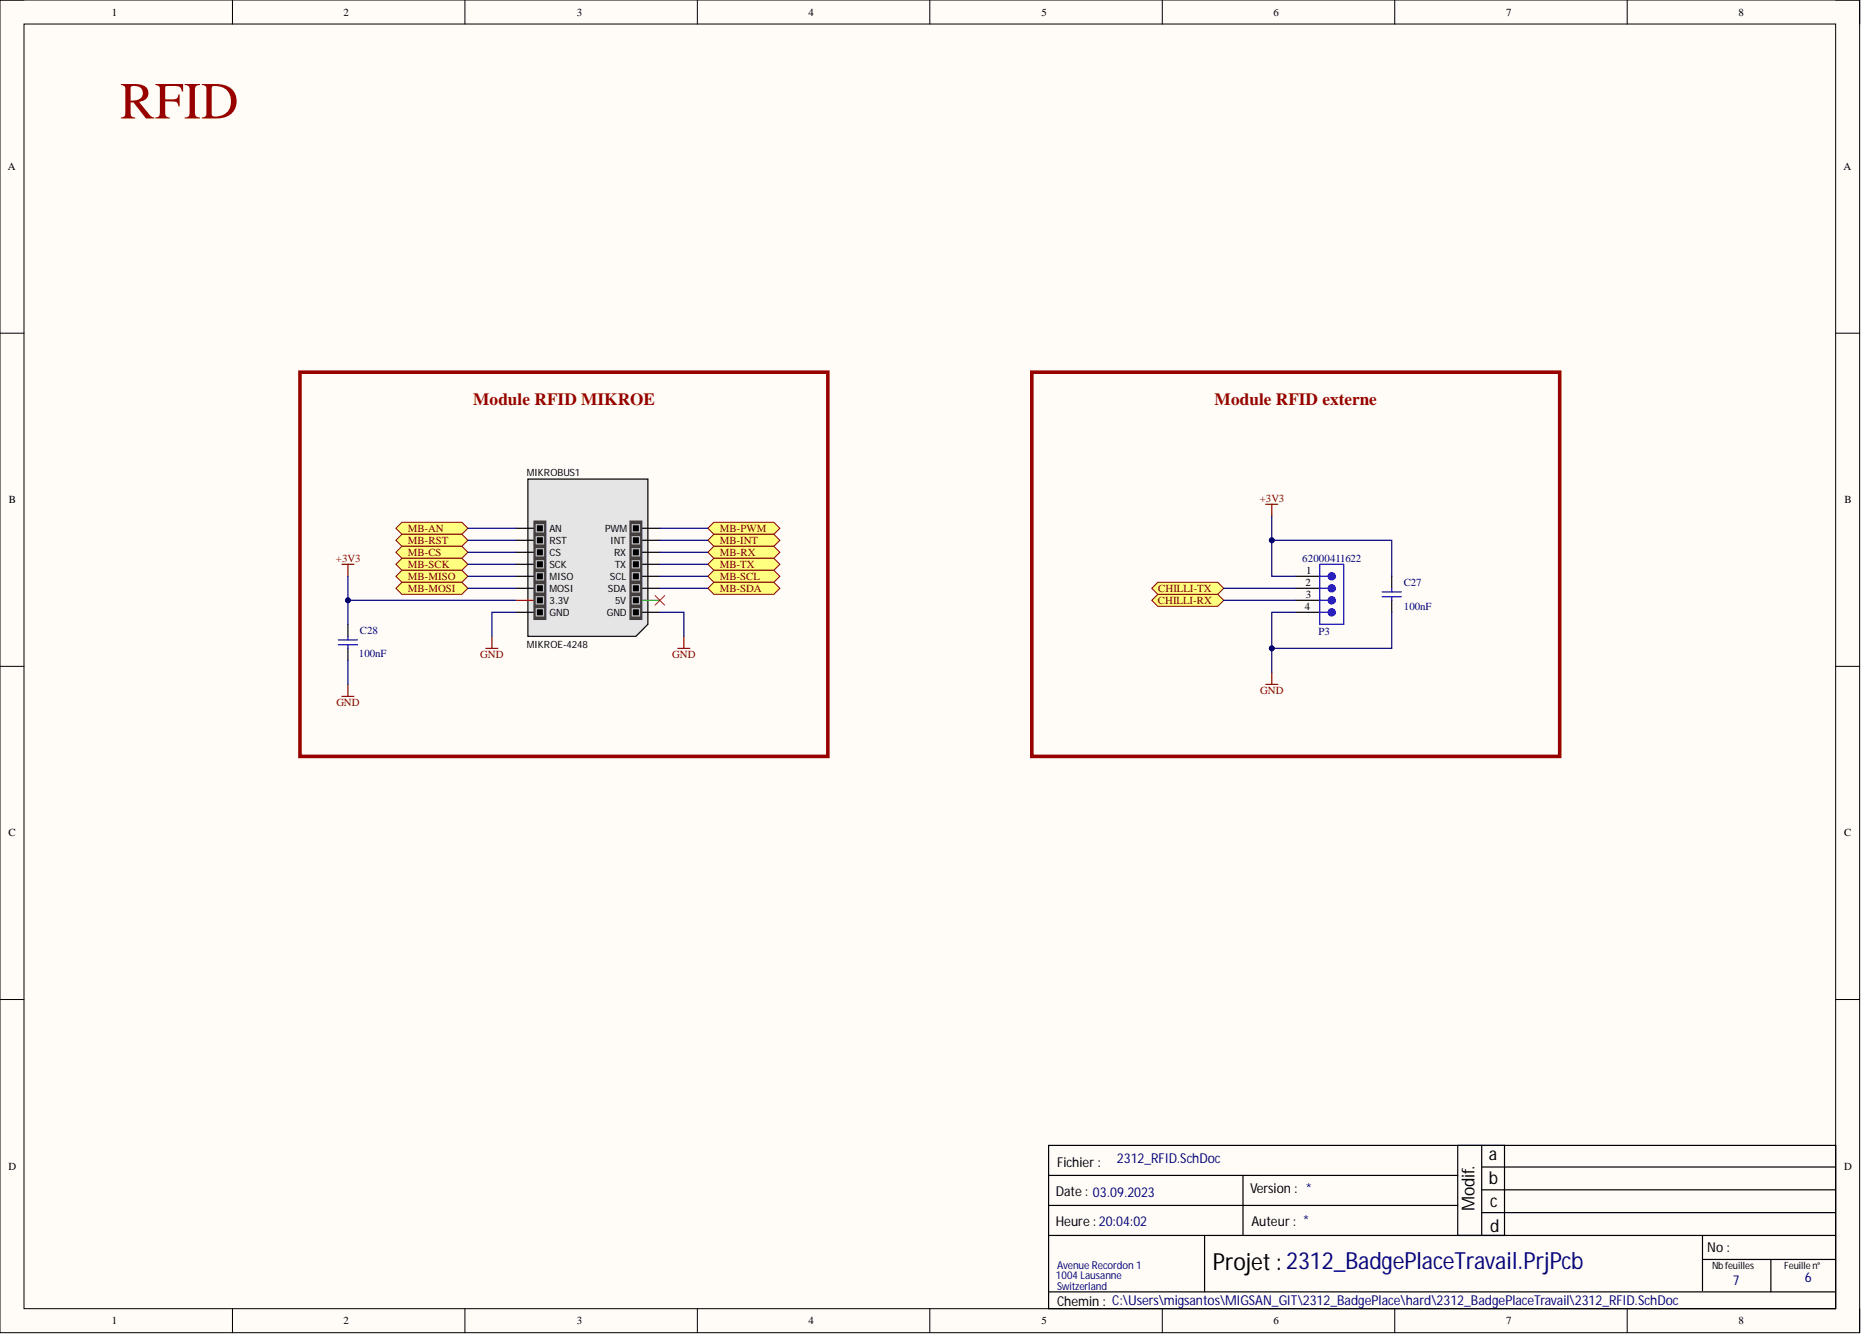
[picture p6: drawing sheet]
<svg xmlns="http://www.w3.org/2000/svg" width="393mm" height="282mm" viewBox="0 0 393 282" stroke-linecap="round" stroke-linejoin="round" font-family="sans-serif">
<path d="M0 0h393.1v281.6h-393.1z" fill-rule="evenodd" fill="#fffcf8"/>
<path d="M0 0h393.1v281.6h-393.1z" fill="none" stroke="#000" stroke-width=".21"/>
<path d="M5.1 5.1h382.9v271.4h-382.9z" fill-rule="evenodd" fill="#fffcf8"/>
<g fill="none" stroke="#000" stroke-width=".21">
<path d="M0 0h5.1M5.1 5.1h382.9v271.4h-382.9zM49.1 0v5.1M98.3 0v5.1M147.4 0v5.1M196.5 0v5.1M245.7 0v5.1M294.8 0v5.1M343.9 0v5.1M388 0h5.1v5.1M0 70.4h5.1M388 70.4h5.1"/>
<path d="M0 140.8h5.1M388 140.8h5.1M0 211.2h5.1M388 211.2h5.1M49.1 276.5v5.1M98.3 276.5v5.1M147.4 276.5v5.1M196.5 276.5v5.1M245.7 276.5v5.1M294.8 276.5v5.1M343.9 276.5v5.1M393.1 276.5v5.1"/>
</g>
<g fill="none" stroke="#000" stroke-width=".25">
<path d="M221.6 242h166.4v34.5h-166.4zM221.6 248.4h86.5M221.6 254.7h86.5M262.7 248.4v12.6M308.1 242v19M313.2 242v19M313.2 246.6h74.8M313.2 251.4h74.8M313.2 256.2h74.8M318 242v19M221.6 273h166.4M221.6 261h166.4"/>
<path d="M254.6 261v12M359.8 261v11.7M359.8 266.1h28.2M374.3 266.1v6.9"/>
</g>
<path d="M111.6 101.2h25.3v30.7l-2.5 2.6h-22.8z" fill-rule="evenodd" fill="#e5e5e5"/>
<g fill="none" stroke="#000" stroke-width=".25">
<path d="M109 111.6h3.8M109 114.2h3.8M109 116.7h3.8M109 119.2h3.8M111.6 101.2h25.3v30.7l-2.5 2.6h-22.8zM135.7 111.6h3.8M135.7 114.2h3.8M135.7 116.7h3.8M135.7 119.2h3.8M109 121.8h3.8M109 124.3h3.8M109 129.4h3.8"/>
<path d="M135.7 121.8h3.8M135.7 124.3h3.8M135.7 129.4h3.8"/>
</g>
<path d="M109 126.8h3.8" fill="none" stroke="#f00" stroke-width=".25"/>
<path d="M135.7 126.8h3.8" fill="none" stroke="#00bf00" stroke-width=".25"/>
<path d="M112.8 110.1h2.6v20.8h-2.6z" fill-rule="evenodd" fill="#443c3e"/>
<path d="M112.8 110.1h2.6v20.8h-2.6z" fill="none" stroke="#443c3e" stroke-width=".21"/>
<g fill="#000">
<path d="M113.4 110.9h1.5v1.5h-1.5z" fill-rule="evenodd"/>
<path d="M113.4 113.4h1.5v1.5h-1.5z" fill-rule="evenodd"/>
<path d="M113.4 115.9h1.5v1.6h-1.5z" fill-rule="evenodd"/>
<path d="M113.4 118.5h1.5v1.5h-1.5z" fill-rule="evenodd"/>
<path d="M113.4 121h1.5v1.5h-1.5z" fill-rule="evenodd"/>
<path d="M113.4 123.5h1.5v1.6h-1.5z" fill-rule="evenodd"/>
<path d="M113.4 126.1h1.5v1.5h-1.5z" fill-rule="evenodd"/>
<path d="M113.4 128.6h1.5v1.5h-1.5z" fill-rule="evenodd"/>
</g>
<path d="M113.4 110.9h1.5v1.5h-1.5zM113.4 113.4h1.5v1.5h-1.5zM113.4 115.9h1.5v1.6h-1.5zM113.4 118.5h1.5v1.5h-1.5zM113.4 121h1.5v1.5h-1.5zM113.4 123.5h1.5v1.6h-1.5zM113.4 126.1h1.5v1.5h-1.5zM113.4 128.6h1.5v1.5h-1.5z" fill="none" stroke="#c0c0c0" stroke-width=".25"/>
<path d="M133.1 110.1h2.6v20.8h-2.6z" fill-rule="evenodd" fill="#443c3e"/>
<path d="M133.1 110.1h2.6v20.8h-2.6z" fill="none" stroke="#443c3e" stroke-width=".21"/>
<g fill="#000">
<path d="M133.6 110.9h1.6v1.5h-1.6z" fill-rule="evenodd"/>
<path d="M133.6 113.4h1.6v1.5h-1.6z" fill-rule="evenodd"/>
<path d="M133.6 115.9h1.6v1.6h-1.6z" fill-rule="evenodd"/>
<path d="M133.6 118.5h1.6v1.5h-1.6z" fill-rule="evenodd"/>
<path d="M133.6 121h1.6v1.5h-1.6z" fill-rule="evenodd"/>
<path d="M133.6 123.5h1.6v1.6h-1.6z" fill-rule="evenodd"/>
<path d="M133.6 126.1h1.6v1.5h-1.6z" fill-rule="evenodd"/>
<path d="M133.6 128.6h1.6v1.5h-1.6z" fill-rule="evenodd"/>
</g>
<path d="M133.6 110.9h1.6v1.5h-1.6zM133.6 113.4h1.6v1.5h-1.6zM133.6 115.9h1.6v1.6h-1.6zM133.6 118.5h1.6v1.5h-1.6zM133.6 121h1.6v1.5h-1.6zM133.6 123.5h1.6v1.6h-1.6zM133.6 126.1h1.6v1.5h-1.6zM133.6 128.6h1.6v1.5h-1.6z" fill="none" stroke="#c0c0c0" stroke-width=".25"/>
<path d="M138.5 125.8l2 2.1M140.5 125.8l-2 2.1" fill="none" stroke="#f00" stroke-width=".21"/>
<path d="M102.7 137h2.5M104 134.5v2.5M143.3 137h2.5M144.5 134.5v2.5" fill="none" stroke="#800000" stroke-width=".25"/>
<path d="M85 110.4h12.6l1.3 1.2-1.3 1.3h-12.6l-1.3-1.3z" fill-rule="evenodd" fill="#ffff80"/>
<path d="M85 110.4h12.6l1.3 1.2-1.3 1.3h-12.6l-1.3-1.3z" fill="none" stroke="#800000" stroke-width=".21"/>
<path d="M85 112.9h12.6l1.3 1.3-1.3 1.2h-12.6l-1.3-1.2z" fill-rule="evenodd" fill="#ffff80"/>
<path d="M85 112.9h12.6l1.3 1.3-1.3 1.2h-12.6l-1.3-1.2z" fill="none" stroke="#800000" stroke-width=".21"/>
<path d="M85 115.4h12.6l1.3 1.3-1.3 1.3h-12.6l-1.3-1.3z" fill-rule="evenodd" fill="#ffff80"/>
<path d="M85 115.4h12.6l1.3 1.3-1.3 1.3h-12.6l-1.3-1.3z" fill="none" stroke="#800000" stroke-width=".21"/>
<path d="M85 118h12.6l1.3 1.2-1.3 1.3h-12.6l-1.3-1.3z" fill-rule="evenodd" fill="#ffff80"/>
<path d="M85 118h12.6l1.3 1.2-1.3 1.3h-12.6l-1.3-1.3z" fill="none" stroke="#800000" stroke-width=".21"/>
<path d="M85 120.5h12.6l1.3 1.3-1.3 1.2h-12.6l-1.3-1.2z" fill-rule="evenodd" fill="#ffff80"/>
<path d="M85 120.5h12.6l1.3 1.3-1.3 1.2h-12.6l-1.3-1.2z" fill="none" stroke="#800000" stroke-width=".21"/>
<path d="M85 123h12.6l1.3 1.3-1.3 1.3h-12.6l-1.3-1.3z" fill-rule="evenodd" fill="#ffff80"/>
<path d="M85 123h12.6l1.3 1.3-1.3 1.3h-12.6l-1.3-1.3z" fill="none" stroke="#800000" stroke-width=".21"/>
<path d="M150.9 110.4h12.7l1.2 1.2-1.2 1.3h-12.7l-1.3-1.3z" fill-rule="evenodd" fill="#ffff80"/>
<path d="M150.9 110.4h12.7l1.2 1.2-1.2 1.3h-12.7l-1.3-1.3z" fill="none" stroke="#800000" stroke-width=".21"/>
<path d="M150.9 112.9h12.7l1.2 1.3-1.2 1.2h-12.7l-1.3-1.2z" fill-rule="evenodd" fill="#ffff80"/>
<path d="M150.9 112.9h12.7l1.2 1.3-1.2 1.2h-12.7l-1.3-1.2z" fill="none" stroke="#800000" stroke-width=".21"/>
<path d="M150.9 115.4h12.7l1.2 1.3-1.2 1.3h-12.7l-1.3-1.3z" fill-rule="evenodd" fill="#ffff80"/>
<path d="M150.9 115.4h12.7l1.2 1.3-1.2 1.3h-12.7l-1.3-1.3z" fill="none" stroke="#800000" stroke-width=".21"/>
<path d="M150.9 118h12.7l1.2 1.2-1.2 1.3h-12.7l-1.3-1.3z" fill-rule="evenodd" fill="#ffff80"/>
<path d="M150.9 118h12.7l1.2 1.2-1.2 1.3h-12.7l-1.3-1.3z" fill="none" stroke="#800000" stroke-width=".21"/>
<path d="M150.9 120.5h12.7l1.2 1.3-1.2 1.2h-12.7l-1.3-1.2z" fill-rule="evenodd" fill="#ffff80"/>
<path d="M150.9 120.5h12.7l1.2 1.3-1.2 1.2h-12.7l-1.3-1.2z" fill="none" stroke="#800000" stroke-width=".21"/>
<path d="M150.9 123h12.7l1.2 1.3-1.2 1.3h-12.7l-1.3-1.3z" fill-rule="evenodd" fill="#ffff80"/>
<path d="M150.9 123h12.7l1.2 1.3-1.2 1.3h-12.7l-1.3-1.3z" fill="none" stroke="#800000" stroke-width=".21"/>
<path d="M273.9 124.3h5M273.9 121.8h5" fill="none" stroke="#000" stroke-width=".25"/>
<path d="M278.9 124.3h1.8" fill="none" stroke="#00f" stroke-width=".25"/>
<circle cx="281.5" cy="124.3" r=".76" fill="#00f"/>
<g fill="none" stroke="#00f" stroke-width=".25">
<path d="M278.9 121.8h1.8M278.9 126.8h1.8"/>
<circle cx="281.5" cy="124.3" r=".76"/>
</g>
<path d="M273.9 126.8h5" fill="none" stroke="#000" stroke-width=".25"/>
<circle cx="281.5" cy="126.8" r=".76" fill="#00f"/>
<g fill="none" stroke="#00f" stroke-width=".25">
<path d="M278.9 129.4h1.8"/>
<circle cx="281.5" cy="126.8" r=".76"/>
</g>
<path d="M273.9 129.4h5" fill="none" stroke="#000" stroke-width=".25"/>
<circle cx="281.5" cy="129.4" r=".76" fill="#00f"/>
<g fill="none" stroke="#00f" stroke-width=".25">
<path d="M278.9 119.2h5.1v12.7h-5.1z"/>
<circle cx="281.5" cy="129.4" r=".76"/>
</g>
<circle cx="281.5" cy="121.8" r=".76" fill="#00f"/>
<circle cx="281.5" cy="121.8" r=".76" fill="none" stroke="#00f" stroke-width=".25"/>
<path d="M267.5 106.6h2.6M268.8 106.6v2.5M267.5 144.6h2.6M268.8 142.1v2.5" fill="none" stroke="#800000" stroke-width=".25"/>
<path d="M244.7 125.6h12.7l1.3 1.2-1.3 1.3h-12.7l-1.3-1.3z" fill-rule="evenodd" fill="#ffff80"/>
<path d="M244.7 125.6h12.7l1.3 1.2-1.3 1.3h-12.7l-1.3-1.3z" fill="none" stroke="#800000" stroke-width=".21"/>
<path d="M244.7 123h12.7l1.3 1.3-1.3 1.3h-12.7l-1.3-1.3z" fill-rule="evenodd" fill="#ffff80"/>
<path d="M244.7 123h12.7l1.3 1.3-1.3 1.3h-12.7l-1.3-1.3z" fill="none" stroke="#800000" stroke-width=".21"/>
<path d="M73.5 131.9v2.6M73.5 137v2.5M294.2 121.8v2.5M294.2 126.8v2.6" fill="none" stroke="#000" stroke-width=".25"/>
<path d="M71.5 135.2h4.1M71.5 136.2h4.1M73.5 134.5v.7M73.5 136.2v.8M292.1 125.1h4.1M292.1 126.1h4.1M294.2 124.3v.8M294.2 126.1v.7" fill="none" stroke="#00f" stroke-width=".25"/>
<path d="M72.3 119.2h2.5M73.5 119.2v2.6M72.3 147.1h2.5M73.5 144.6v2.5" fill="none" stroke="#800000" stroke-width=".25"/>
<path d="M63.4 78.6h111.6v81.2h-111.6zM218.1 78.6h111.6v81.2h-111.6z" fill="none" stroke="#980000" stroke-width=".76"/>
<g fill="none" stroke="#000080" stroke-width=".25">
<path d="M98.9 119.2h10.1M98.9 116.7h10.1M98.9 114.2h10.1M98.9 111.6h10.1M139.5 119.2h10.1M139.5 116.7h10.1M139.5 114.2h10.1M139.5 111.6h10.1M98.9 124.3h10.1M98.9 121.8h10.1M139.5 129.4h5v5.1M139.5 124.3h10.1"/>
<path d="M139.5 121.8h10.1M273.9 121.8h-5.1v-7.6h25.4v7.6"/>
</g>
<circle cx="268.8" cy="114.2" r=".51" fill="#000080"/>
<circle cx="268.8" cy="114.2" r=".51" fill="none" stroke="#000080" stroke-width=".21"/>
<path d="M273.9 129.4h-5.1v7.6h25.4v-7.6" fill="none" stroke="#000080" stroke-width=".25"/>
<circle cx="268.8" cy="137" r=".51" fill="#000080"/>
<circle cx="268.8" cy="137" r=".51" fill="none" stroke="#000080" stroke-width=".21"/>
<path d="M268.8 137v5.1" fill="none" stroke="#000080" stroke-width=".25"/>
<circle cx="268.8" cy="137" r=".51" fill="#000080"/>
<circle cx="268.8" cy="137" r=".51" fill="none" stroke="#000080" stroke-width=".21"/>
<path d="M268.8 109.1v5.1" fill="none" stroke="#000080" stroke-width=".25"/>
<circle cx="268.8" cy="114.2" r=".51" fill="#000080"/>
<circle cx="268.8" cy="114.2" r=".51" fill="none" stroke="#000080" stroke-width=".21"/>
<path d="M73.5 126.8v5.1M73.5 139.5v5.1M109 129.4h-5v5.1" fill="none" stroke="#000080" stroke-width=".25"/>
<circle cx="73.5" cy="126.8" r=".51" fill="#000080"/>
<circle cx="73.5" cy="126.8" r=".51" fill="none" stroke="#000080" stroke-width=".21"/>
<path d="M73.5 121.8v5h35.5" fill="none" stroke="#000080" stroke-width=".25"/>
<circle cx="73.5" cy="126.8" r=".51" fill="#000080"/>
<circle cx="73.5" cy="126.8" r=".51" fill="none" stroke="#000080" stroke-width=".21"/>
<path d="M258.7 124.3h15.2M258.7 126.8h15.2" fill="none" stroke="#000080" stroke-width=".25"/>
<text font-size="11" fill="#980000" x="25.4" y="25">RFID</text>
<text font-size="5" x="256.4" y="268.3">Projet :2312_BadgePlaceTravail.PrjPcb</text>
<g font-size="3.7">
<text x="314.7" y="245.1">a</text>
<text x="314.7" y="250.1">b</text>
<text x="311.7" y="256" transform="rotate(-90 311.7 256)">Modif.</text>
<text x="315" y="255">c</text>
<text x="315" y="260.3">d</text>
</g>
<g font-size="3.6" fill="#980000">
<text x="100" y="85.5">Module RFID MIKROE</text>
<text x="256.7" y="85.5">Module RFID externe</text>
</g>
<g font-size="2.9" fill="#000080">
<text x="236.1" y="245.8">2312_RFID.SchDoc</text>
<text x="366.3" y="271.4">7</text>
<text x="381.5" y="270.9">6</text>
</g>
<g font-size="2.9">
<text x="223.4" y="246.6">Fichier :</text>
<text x="223.2" y="252.7">Date : 03.09.2023</text>
<text x="264.2" y="252.2">Version : *</text>
<text x="223.2" y="259">Heure : 20:04:02</text>
<text x="264.5" y="259">Auteur : *</text>
<text x="360.9" y="264.6">No :</text>
<text x="223.4" y="276">Chemin : C:\Users\migsantos\MIGSAN_GIT\2312_BadgePlace\hard\2312_BadgePlaceTravail\2312_RFID.SchDoc</text>
</g>
<g font-size="2.3">
<text x="23.7" y="3.3">1</text>
<text x="72.6" y="3.3">2</text>
<text x="121.9" y="3.3">3</text>
<text x="170.9" y="3.3">4</text>
<text x="220.1" y="3.3">5</text>
<text x="269.1" y="3.3">6</text>
<text x="318.3" y="3.3">7</text>
<text x="367.4" y="3.3">8</text>
<text x="1.7" y="35.9">A</text>
<text x="389.7" y="35.9">A</text>
<text x="1.9" y="106.4">B</text>
<text x="389.8" y="106.4">B</text>
<text x="275.9" y="123.8">2</text>
<text x="276.1" y="121.3">1</text>
<text x="275.8" y="128.9">4</text>
<text x="276" y="126.3">3</text>
<text x="1.8" y="176.7">C</text>
<text x="389.8" y="176.7">C</text>
<text x="1.8" y="247.2">D</text>
<text x="389.8" y="247.2">D</text>
<text x="23.7" y="279.8">1</text>
<text x="72.6" y="279.8">2</text>
<text x="121.9" y="279.8">3</text>
<text x="170.9" y="279.8">4</text>
<text x="220.1" y="279.8">5</text>
<text x="269.1" y="279.8">6</text>
<text x="318.3" y="279.8">7</text>
<text x="367.4" y="279.8">8</text>
</g>
<g font-size="2.3" fill="#800000">
<text x="266.3" y="106">+3V3</text>
<text x="86.2" y="112.4">MB-AN</text>
<text x="152.2" y="112.4">MB-PWM</text>
<text x="71" y="118.7">+3V3</text>
<text x="86.2" y="114.9">MB-RST</text>
<text x="86.2" y="117.5">MB-CS</text>
<text x="86.2" y="120">MB-SCK</text>
<text x="152.2" y="114.9">MB-INT</text>
<text x="152.2" y="117.5">MB-RX</text>
<text x="152.2" y="120">MB-TX</text>
<text x="86.2" y="122.5">MB-MISO</text>
<text x="86.2" y="125.1">MB-MOSI</text>
<text x="152.2" y="122.5">MB-SCL</text>
<text x="152.2" y="125.1">MB-SDA</text>
<text x="244.8" y="125.1">CHILLI-TX</text>
<text x="244.7" y="127.6">CHILLI-RX</text>
<text x="101.5" y="139">GND</text>
<text x="142.1" y="139">GND</text>
<text x="71.1" y="149.2">GND</text>
<text x="266.4" y="146.6">GND</text>
</g>
<g font-size="2.3" fill="#000080">
<text x="275.2" y="118.7">62000411622</text>
<text x="296.7" y="123.8">C27</text>
<text x="296.7" y="128.9">100nF</text>
<text x="76.1" y="133.9">C28</text>
<text x="278.7" y="134.2">P3</text>
<text x="75.8" y="138.8">100nF</text>
<text x="223.4" y="268.1">Avenue Recordon 1</text>
<text x="223.2" y="270.3">1004 Lausanne</text>
<text x="223.4" y="272.6">Switzerland</text>
</g>
<g font-size="2.1">
<text x="111.3" y="100.5">MIKROBUS1</text>
<text x="116.1" y="112.5">AN</text>
<text x="127.9" y="112.5">PWM</text>
<text x="116.1" y="115">RST</text>
<text x="116.1" y="117.5">CS</text>
<text x="129" y="115">INT</text>
<text x="129.8" y="117.5">RX</text>
<text x="116.1" y="120.1">SCK</text>
<text x="116.1" y="122.6">MISO</text>
<text x="116.1" y="125.2">MOSI</text>
<text x="128.5" y="125.2">SDA</text>
<text x="128.9" y="122.6">SCL</text>
<text x="129.9" y="120.1">TX</text>
<text x="116.1" y="127.7">3.3V</text>
<text x="116.1" y="130.2">GND</text>
<text x="128.2" y="130.2">GND</text>
<text x="130" y="127.7">5V</text>
<text x="111.3" y="136.8">MIKROE-4248</text>
<text x="361.9" y="268.1">Nb feuilles</text>
<text x="377.1" y="268.1">Feuillen°</text>
</g>
</svg>
